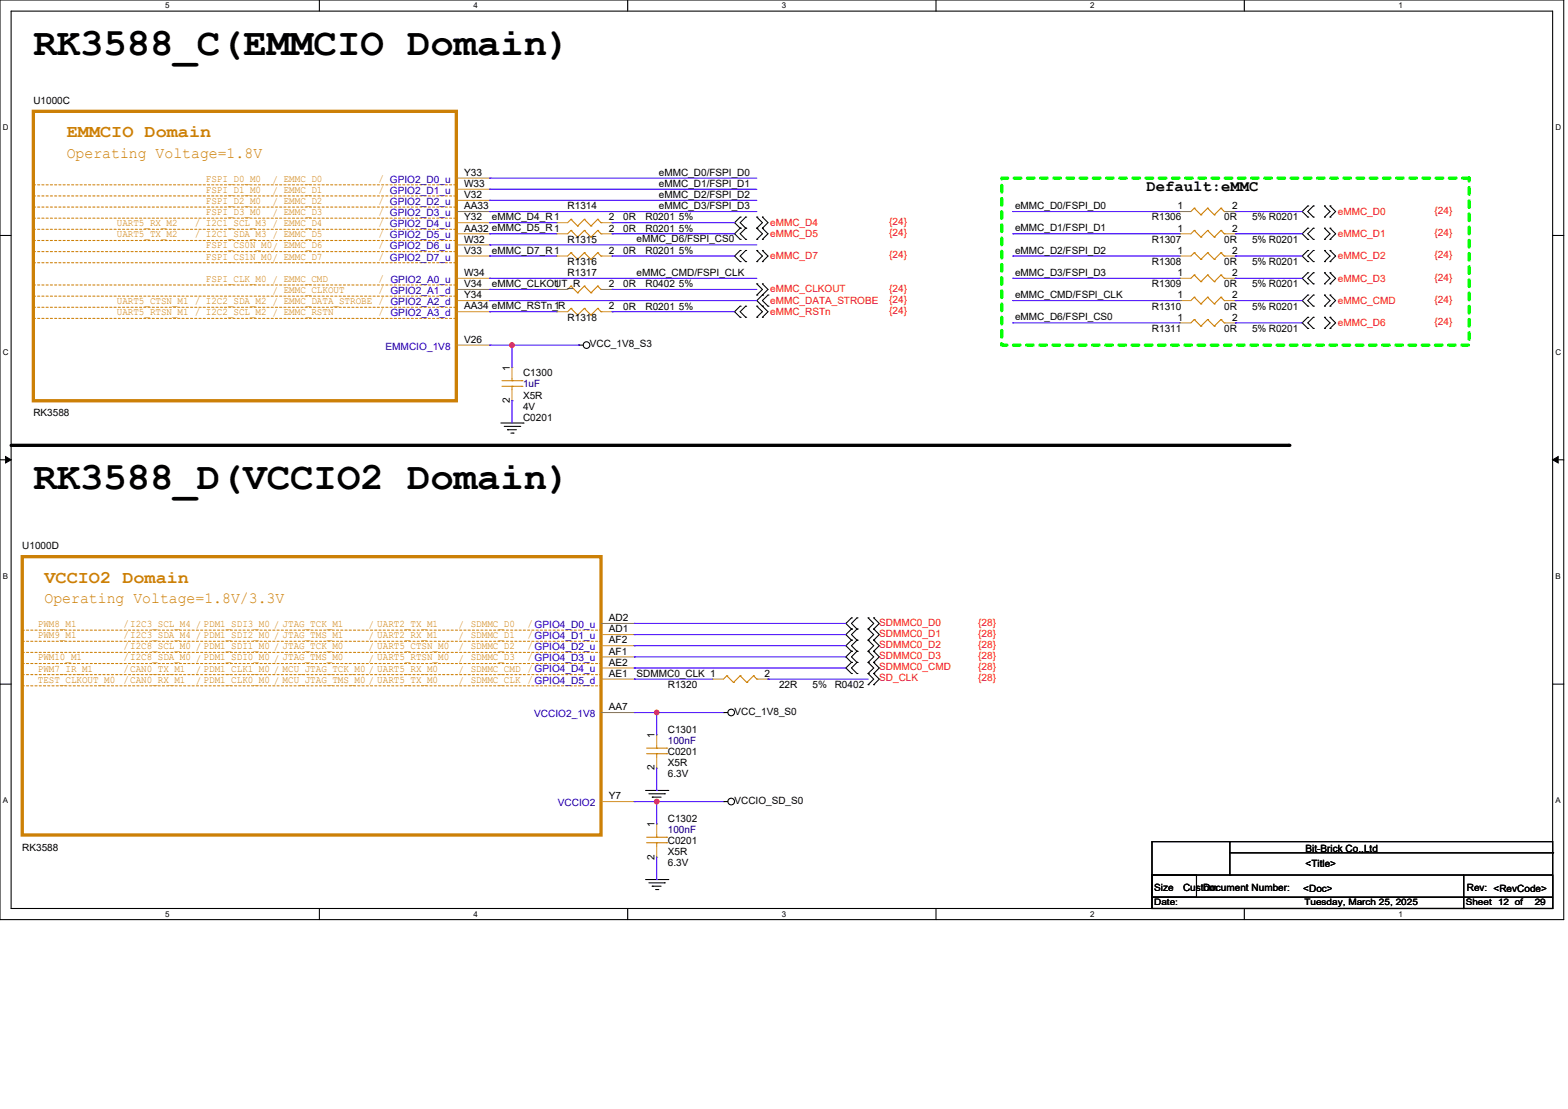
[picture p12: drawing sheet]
<svg xmlns="http://www.w3.org/2000/svg" width="297mm" height="210mm" viewBox="0 0 297 210" stroke-linecap="round" stroke-linejoin="round" font-family="sans-serif">
<path d="M0 0h296.2v174.1h-296.2zM2.1 2.1h292v169.9h-292z" fill="none" stroke="#000" stroke-width=".2"/>
<g fill="#fff">
<path d="M31.3 .2h.8v1.7h-.8z"/>
<path d="M31.3 172.3h.8v1.6h-.8z"/>
</g>
<path d="M60.5 0v2.1M60.5 172v2.1" fill="none" stroke="#000" stroke-width=".2"/>
<g fill="#fff">
<path d="M89.7 .2h.8v1.7h-.8z"/>
<path d="M89.7 172.3h.8v1.6h-.8z"/>
</g>
<path d="M118.9 0v2.1M118.9 172v2.1" fill="none" stroke="#000" stroke-width=".2"/>
<g fill="#fff">
<path d="M148.1 .2h.8v1.7h-.8z"/>
<path d="M148.1 172.3h.8v1.6h-.8z"/>
</g>
<path d="M177.3 0v2.1M177.3 172v2.1" fill="none" stroke="#000" stroke-width=".2"/>
<g fill="#fff">
<path d="M206.5 .2h.8v1.7h-.8z"/>
<path d="M206.5 172.3h.8v1.6h-.8z"/>
</g>
<path d="M235.7 0v2.1M235.7 172v2.1" fill="none" stroke="#000" stroke-width=".2"/>
<g fill="#fff">
<path d="M264.9 .2h.8v1.7h-.8z"/>
<path d="M264.9 172.3h.8v1.6h-.8z"/>
<path d="M.5 23.3h1.1v1.7h-1.1z"/>
<path d="M294.6 23.3h1.1v1.7h-1.1z"/>
<path d="M.5 65.8h1.1v1.7h-1.1z"/>
<path d="M294.6 65.8h1.1v1.7h-1.1z"/>
</g>
<path d="M0 44.6h2.1M294.1 44.6h2.1" fill="none" stroke="#000" stroke-width=".2"/>
<g fill="#fff">
<path d="M.5 108.3h1v1.7h-1z"/>
<path d="M294.6 108.3h1v1.7h-1z"/>
</g>
<path d="M0 87.1h2.1M294.1 87.1h2.1" fill="none" stroke="#000" stroke-width=".2"/>
<path d="M1.1 86.5l1 .6-1 .6zM294.1 87.1l1-.6v1.2z" fill="#000" stroke="#000" stroke-width=".19"/>
<g fill="#fff">
<path d="M.5 150.8h1v1.7h-1z"/>
<path d="M294.6 150.8h1v1.7h-1z"/>
</g>
<g fill="none" stroke="#000" stroke-width=".2">
<path d="M247.7 39h.1M247.7 39l-1 1.1 1 1M248.8 39h.1M248.8 39l-1.1 1.1 1.1 1M250.9 39h.1M250.9 39l1 1.1-1 1M251.9 39h.1M251.9 39l1.1 1.1-1.1 1M140.2 47.4h.1M140.2 49.5h.1M140.2 58h.1M140.2 41.1h.1"/>
<path d="M140.2 43.2h.1M140.2 45.3h.1M140.2 47.4l-1.1 1.1 1.1 1M140.2 41.1l-1.1 1.1 1.1 1M140.2 58l-1.1 1 1.1 1.1M140.2 43.2l-1.1 1.1 1.1 1M141.2 49.5h.1M141.2 47.4h.1M141.2 58h.1M141.2 43.2h.1M141.2 41.1h.1M141.2 45.3h.1"/>
<path d="M141.2 47.4l-1 1.1 1 1M141.2 58l-1 1 1 1.1M141.2 41.1l-1 1.1 1 1M141.2 43.2l-1 1.1 1 1M143.4 49.5h.1M143.4 47.4h.1M143.4 58h.1M143.4 55.9h.1M143.4 53.8h.1M143.4 43.2h.1M143.4 41.1h.1M143.4 45.3h.1"/>
<path d="M143.4 43.2l1 1.1-1 1M143.4 47.4l1 1.1-1 1M143.4 53.8l1 1-1 1.1M143.4 58l1 1-1 1.1M143.4 41.1l1 1.1-1 1M144.4 49.5h.1M144.4 47.4h.1M144.4 58h.1M144.4 55.9h.1M144.4 53.8h.1M144.4 43.2h.1M144.4 41.1h.1"/>
<path d="M144.4 45.3h.1M144.4 53.8l1.1 1-1.1 1.1M144.4 47.4l1.1 1.1-1.1 1M144.4 58l1.1 1-1.1 1.1M144.4 55.9l-1 1 1 1.1M144.4 41.1l1.1 1.1-1.1 1M144.4 43.2l1.1 1.1-1.1 1M145.5 58h.1M145.5 55.9h.1M145.5 55.9l-1.1 1 1.1 1.1M247.7 41.1h.1M247.7 43.2h.1"/>
<path d="M247.7 45.3h.1M247.7 47.4h.1M247.7 49.5h.1M247.7 51.6h.1M247.7 53.8h.1M247.7 55.9h.1M247.7 58h.1M247.7 43.2l-1 1.1 1 1M247.7 47.4l-1 1.1 1 1M247.7 51.6l-1 1.1 1 1.1M247.7 55.9l-1 1 1 1.1M248.8 41.1h.1"/>
<path d="M248.8 45.3h.1M248.8 43.2h.1M248.8 49.5h.1M248.8 47.4h.1M248.8 53.8h.1M248.8 51.6h.1M248.8 58h.1M248.8 55.9h.1M248.8 43.2l-1.1 1.1 1.1 1M248.8 47.4l-1.1 1.1 1.1 1M248.8 51.6l-1.1 1.1 1.1 1.1M248.8 55.9l-1.1 1 1.1 1.1"/>
<path d="M250.9 41.1h.1M250.9 45.3h.1M250.9 43.2h.1M250.9 49.5h.1M250.9 47.4h.1M250.9 53.8h.1M250.9 51.6h.1M250.9 58h.1M250.9 55.9h.1M250.9 43.2l1 1.1-1 1M250.9 47.4l1 1.1-1 1M250.9 55.9l1 1-1 1.1"/>
<path d="M250.9 51.6l1 1.1-1 1.1M251.9 41.1h.1M251.9 45.3h.1M251.9 43.2h.1M251.9 49.5h.1M251.9 47.4h.1M251.9 53.8h.1M251.9 51.6h.1M251.9 58h.1M251.9 55.9h.1M251.9 43.2l1.1 1.1-1.1 1M251.9 47.4l1.1 1.1-1.1 1"/>
<path d="M251.9 51.6l1.1 1.1-1.1 1.1M251.9 55.9l1.1 1-1.1 1.1M109.6 65.4h.1M109.6 65.4h.9M140.2 60.1h.1M141.2 60.1h.1M143.4 60.1h.1M144.4 60.1h.1M247.7 60.1h.1M247.7 62.2h.1M247.7 60.1l-1 1 1 1.1M248.8 62.2h.1"/>
<path d="M248.8 60.1h.1M248.8 60.1l-1.1 1 1.1 1.1M250.9 62.2h.1M250.9 60.1h.1M250.9 60.1l1 1-1 1.1M251.9 62.2h.1M251.9 60.1h.1M251.9 60.1l1.1 1-1.1 1.1M94.9 80.1h4.2M95.5 80.7h2.9M96.1 81.4h.1M96.1 81.4h1.7"/>
<path d="M96.8 82h.4M97.2 82h.1M98.4 80.7h.1M99.1 80.1h.1M161.3 117h.1M161.3 119.1h.1M161.3 119.1l-1.1 1.1 1.1 1M161.3 117l-1.1 1.1 1.1 1M162.3 119.1h.1M162.3 117h.1M162.3 117l-1 1.1 1 1M162.3 119.1l-1 1.1 1 1"/>
<path d="M164.4 119.1h.1M164.4 117h.1M164.4 117l1.1 1.1-1.1 1M164.4 119.1l1.1 1.1-1.1 1M165.5 119.1h.1M165.5 117h.1M165.5 119.1l1 1.1-1 1M165.5 117l1 1.1-1 1M0 129.6h2.1M137 134.9h.1M137 134.9h.9M161.3 125.4h.1"/>
<path d="M161.3 127.5h.1M161.3 121.2h.1M161.3 123.3h.1M161.3 125.4l-1.1 1.1 1.1 1M161.3 121.2l-1.1 1.1 1.1 1M161.3 123.3l-1.1 1.1 1.1 1M162.3 127.5h.1M162.3 125.4h.1M162.3 123.3h.1M162.3 121.2h.1M162.3 125.4l-1 1.1 1 1M162.3 121.2l-1 1.1 1 1"/>
<path d="M162.3 123.3l-1 1.1 1 1M164.4 127.5h.1M164.4 125.4h.1M164.4 123.3h.1M164.4 121.2h.1M164.4 129.7h.1M164.4 125.4l1.1 1.1-1.1 1M164.4 121.2l1.1 1.1-1.1 1M164.4 127.5l1.1 1.1-1.1 1.1M164.4 123.3l1.1 1.1-1.1 1M165.5 127.5h.1M165.5 125.4h.1"/>
<path d="M165.5 123.3h.1M165.5 121.2h.1M165.5 129.7h.1M165.5 125.4l1 1.1-1 1M165.5 127.5l1 1.1-1 1.1M165.5 121.2l1 1.1-1 1M165.5 123.3l1 1.1-1 1M294.1 129.6h2.1M122.3 149.7h4.2M122.9 150.3h3M123.5 151h.1M123.5 151h1.7"/>
<path d="M124.2 151.6h.4M124.6 151.6h.1M125.9 150.3h.1M126.5 149.7h.1M137 151.8h.1M137 151.8h.9M218.2 159.4h75.9v12.6h-75.9zM232.9 159.4v6.3M122.3 166.5h4.2M122.9 167.2h3M123.5 167.8h.1M123.5 167.8h1.7"/>
<path d="M124.2 168.4h.4M124.6 168.4h.1M125.9 167.2h.1M126.5 166.5h.1M218.2 165.7h8.4v4.2h-8.4zM218.2 165.7h59v4.2h-59zM218.2 169.9h59v2.1h-59zM232.9 165.7h.1M232.9 161.5h61.2M277.2 165.7h16.9v4.2h-16.9zM277.2 169.9h16.9v2.1h-16.9zM294.1 161.5h.1"/>
<circle cx="111.1" cy="65.3" r=".63"/>
<circle cx="138.5" cy="134.9" r=".63"/>
<circle cx="138.5" cy="151.8" r=".63"/>
</g>
<path d="M2.1 84.3h242" fill="none" stroke="#000" stroke-width=".62"/>
<circle cx="244.1" cy="84.3" r=".31" fill="#000"/>
<path d="M189.7 33.7h88.6v31.7h-88.6z" fill="none" stroke="#0f0" stroke-width=".62" stroke-dasharray="1.2 1.2"/>
<g fill="none" stroke="#cc8006" stroke-width=".2">
<path d="M226.2 39.4h.1M226.2 39.4l-.6 .7M226.2 39.4l1.3 1.3M228.7 39.4h.1M228.7 39.4l-1.2 1.3M228.7 39.4l1.3 1.3M231.3 39.4h.1M231.3 39.4l-1.3 1.3M231.3 39.4l.6 .7M108.2 58.4h.1M108.2 41.5h.1M108.2 54.2h.1"/>
<path d="M108.2 43.6h.1M108.2 47.9h.1M108.2 58.4l-.7 .6M108.2 58.4l1.2 1.3M108.2 41.5l-.7 .7M108.2 41.5l1.2 1.3M108.2 54.2l-.7 .6M108.2 54.2l1.2 1.2M108.2 43.6l-.7 .7M108.2 43.6l1.2 1.3M108.2 47.9l-.7 .6M108.2 47.9l1.2 1.2"/>
<path d="M109.4 59.7h.1M109.4 42.8h.1M109.4 55.4h.1M109.4 44.9h.1M109.4 49.1h.1M110.7 58.4h.1M110.7 41.5h.1M110.7 54.2h.1M110.7 43.6h.1M110.7 47.9h.1M110.7 58.4l-1.3 1.3M110.7 58.4l1.2 1.3"/>
<path d="M110.7 41.5l-1.3 1.3M110.7 41.5l1.2 1.3M110.7 54.2l-1.3 1.2M110.7 54.2l1.2 1.2M110.7 43.6l-1.3 1.3M110.7 43.6l1.2 1.3M110.7 47.9l-1.3 1.2M110.7 47.9l1.2 1.2M111.9 59.7h.1M111.9 42.8h.1M111.9 55.4h.1M111.9 44.9h.1"/>
<path d="M111.9 49.1h.1M113.2 58.4h.1M113.2 41.5h.1M113.2 54.2h.1M113.2 43.6h.1M113.2 47.9h.1M113.2 58.4l-1.3 1.3M113.2 58.4l.6 .6M113.2 41.5l-1.3 1.3M113.2 41.5l.6 .7M113.2 54.2l-1.3 1.2M113.2 54.2l.6 .6"/>
<path d="M113.2 43.6l-1.3 1.3M113.2 43.6l.6 .7M113.2 47.9l-1.3 1.2M113.2 47.9l.6 .6M113.8 59h.1M113.8 42.2h.1M113.8 54.8h.1M113.8 44.3h.1M113.8 48.5h.1M226.2 56.3h.1M226.2 52.1h.1M226.2 47.9h.1"/>
<path d="M226.2 43.6h.1M226.2 56.3l-.6 .6M226.2 56.3l1.3 1.3M226.2 52.1l-.6 .6M226.2 52.1l1.3 1.2M226.2 47.9l-.6 .6M226.2 47.9l1.3 1.2M226.2 43.6l-.6 .7M226.2 43.6l1.3 1.3M227.5 57.6h.1M227.5 40.7h.1M227.5 53.3h.1"/>
<path d="M227.5 49.1h.1M227.5 44.9h.1M228.7 56.3h.1M228.7 52.1h.1M228.7 47.9h.1M228.7 43.6h.1M228.7 56.3l-1.2 1.3M228.7 56.3l1.3 1.3M228.7 52.1l-1.2 1.2M228.7 52.1l1.3 1.2M228.7 47.9l-1.2 1.2M228.7 47.9l1.3 1.2"/>
<path d="M228.7 43.6l-1.2 1.3M228.7 43.6l1.3 1.3M230 57.6h.1M230 40.7h.1M230 53.3h.1M230 49.1h.1M230 44.9h.1M231.3 56.3h.1M231.3 52.1h.1M231.3 47.9h.1M231.3 43.6h.1M231.3 56.3l-1.3 1.3"/>
<path d="M231.3 56.3l.6 .6M231.3 52.1l-1.3 1.2M231.3 52.1l.6 .6M231.3 47.9l-1.3 1.2M231.3 47.9l.6 .6M231.3 43.6l-1.3 1.3M231.3 43.6l.6 .7M231.9 56.9h.1M231.9 40.1h.1M231.9 52.7h.1M231.9 48.5h.1M231.9 44.3h.1"/>
<path d="M95.1 73.2h3.8M95.1 72.1h3.8M97 72.1h.1M97 73.2h.1M97 71.7v.4M97 73.2v.6M98.9 73.2h.1M98.9 72.1h.1M226.2 60.5h.1M226.2 60.5l-.6 .6M226.2 60.5l1.3 1.3M227.5 61.8h.1"/>
<path d="M228.7 60.5h.1M228.7 60.5l-1.2 1.3M228.7 60.5l1.3 1.3M230 61.8h.1M231.3 60.5h.1M231.3 60.5l-1.3 1.3M231.3 60.5l.6 .6M231.9 61.1h.1M137.7 128h.1M137.7 128l-.7 .6M137.7 128l1.2 1.2M138.9 129.2h.1"/>
<path d="M140.2 128h.1M140.2 128l-1.3 1.2M140.2 128l1.3 1.2M141.5 129.2h.1M142.7 128h.1M142.7 128l-1.2 1.2M142.7 128l.7 .6M143.4 128.6h.1M122.5 159.6h3.8M122.5 158.5h3.8M122.5 142.7h3.8M122.5 141.7h3.8"/>
<path d="M124.4 158.5h.1M124.4 159.6h.1M124.4 141.7h.1M124.4 142.7h.1M124.4 141.2v.5M124.4 142.7v.7M124.4 158.1v.4M124.4 159.6v.6M126.3 159.6h.1M126.3 158.5h.1M126.3 142.7h.1M126.3 141.7h.1"/>
</g>
<g fill="none" stroke="#a84" stroke-width=".2">
<path d="M86.4 37.9h6.4M86.4 35.8h6.4M86.4 33.7h6.4M92.8 37.9h.1M92.8 35.8h.1M92.8 33.7h.1M86.4 59h6.4M86.4 56.9h6.4M86.4 42.2h6.4M86.4 48.5h6.4M86.4 54.8h6.4M86.4 46.4h6.4"/>
<path d="M86.4 52.7h6.4M86.4 44.3h6.4M86.4 40.1h6.4M92.8 48.5h.1M92.8 54.8h.1M92.8 46.4h.1M92.8 52.7h.1M92.8 42.2h.1M92.8 56.9h.1M92.8 44.3h.1M92.8 40.1h.1M92.8 59h.1"/>
<path d="M105.4 59h.1M105.4 42.2h.1M105.4 54.8h.1M105.4 44.3h.1M105.4 48.5h.1M105.4 59h2.1M105.4 42.2h2.1M105.4 48.5h2.1M105.4 54.8h2.1M105.4 44.3h2.1M113.8 59h2.2M113.8 42.2h2.2"/>
<path d="M113.8 48.5h2.2M113.8 54.8h2.2M113.8 44.3h2.2M116 59h.1M116 42.2h.1M116 54.8h.1M116 44.3h.1M116 48.5h.1M223.5 56.9h.1M223.5 40.1h.1M223.5 52.7h.1M223.5 48.5h.1"/>
<path d="M223.5 44.3h.1M223.5 56.9h2.1M223.5 48.5h2.1M223.5 52.7h2.1M223.5 44.3h2.1M223.5 40.1h2.1M231.9 56.9h2.1M231.9 48.5h2.1M231.9 52.7h2.1M231.9 44.3h2.1M231.9 40.1h2.1M234 56.9h.1"/>
<path d="M234 40.1h.1M234 52.7h.1M234 48.5h.1M234 44.3h.1M86.4 65.4h6.4M92.8 65.4h.1M97 69.6h.1M97 75.9h.1M97 69.6v2.1M97 73.8v2.1M223.5 61.1h.1M223.5 61.1h2.1"/>
<path d="M231.9 61.1h2.1M234 61.1h.1M113.8 118.1h6.4M120.2 118.1h.1M113.8 128.6h6.4M113.8 122.3h6.4M113.8 124.4h6.4M113.8 126.5h6.4M113.8 120.2h6.4M113.8 134.9h6.4M120.2 122.3h.1M120.2 124.4h.1"/>
<path d="M120.2 126.5h.1M120.2 128.6h.1M120.2 120.2h.1M120.2 134.9h.1M124.4 139.1h.1M124.4 139.1v2.1M134.9 128.6h.1M134.9 128.6h2.1M143.4 128.6h2.1M145.5 128.6h.1M113.8 151.8h6.4M120.2 151.8h.1"/>
<path d="M124.4 156h.1M124.4 145.5h.1M124.4 143.4v2.1M124.4 156v2.1M124.4 162.3h.1M124.4 160.2v2.1"/>
</g>
<path d="M6.3 21.1h80.1v54.8h-80.1zM4.2 105.4h109.6v52.7h-109.6z" fill="none" stroke="#cc8006" stroke-width=".62"/>
<g fill="none" stroke="#cc8006" stroke-width=".2" stroke-dasharray=".4 .4">
<path d="M6.3 39.2h80.1M6.3 37.1h80.1M6.3 35h80.1M86.4 39.2h.1M86.4 37.1h.1M86.4 35h.1M6.3 54h80.1M6.3 49.8h80.1M6.3 56.1h80.1M6.3 58.2h80.1M6.3 47.6h80.1M6.3 45.5h80.1"/>
<path d="M6.3 43.4h80.1M6.3 41.3h80.1M86.4 54h.1M86.4 49.8h.1M86.4 56.1h.1M86.4 58.2h.1M86.4 47.6h.1M86.4 45.5h.1M86.4 43.4h.1M86.4 41.3h.1M6.3 60.3h80.1M86.4 60.3h.1"/>
<path d="M4.2 119.3h109.4M113.6 119.3h.1M4.2 125.6h109.4M4.2 127.8h109.4M4.2 123.5h109.4M4.2 121.4h109.4M4.2 129.9h109.4M113.6 125.6h.1M113.6 127.8h.1M113.6 123.5h.1M113.6 121.4h.1M113.6 129.9h.1"/>
</g>
<g fill="none" stroke="#4200ff" stroke-width=".2">
<path d="M92.8 33.7h.1M92.8 35.8h.1M92.8 37.9h.1M92.8 33.7h50.6M92.8 35.8h50.6M92.8 37.9h50.6M92.8 40.1h.1M92.8 46.4h.1M92.8 52.7h.1M92.8 56.9h.1M92.8 54.8h.1M92.8 42.2h.1"/>
<path d="M92.8 44.3h.1M92.8 48.5h.1M92.8 59h.1M92.8 40.1h50.6M92.8 56.9h50.6M92.8 52.7h50.6M92.8 48.5h12.6M92.8 44.3h12.6M92.8 46.4h50.6M92.8 54.8h12.6M92.8 42.2h12.6M92.8 59h12.6"/>
<path d="M116 54.8h.1M116 42.2h.1M116 44.3h.1M116 48.5h.1M116 59h.1M116 48.5h23.1M116 44.3h23.1M116 54.8h27.4M116 42.2h23.1M116 59h23.1M191.8 40.1h.1M191.8 56.9h.1"/>
<path d="M191.8 52.7h.1M191.8 48.5h.1M191.8 44.3h.1M191.8 40.1h31.7M191.8 56.9h31.7M191.8 52.7h31.7M191.8 48.5h31.7M191.8 44.3h31.7M234 40.1h.1M234 44.3h.1M234 48.5h.1M234 52.7h.1"/>
<path d="M234 56.9h.1M234 40.1h12.7M234 56.9h12.7M234 52.7h12.7M234 48.5h12.7M234 44.3h12.7M92.8 65.4h.1M92.8 65.4h16.8M97 65.4h.1M97 75.9h.1M97 65.4v4.2M97 75.9v4.2"/>
<path d="M109.6 65.4h.1M191.8 61.1h.1M191.8 61.1h31.7M234 61.1h.1M234 61.1h12.7M120.2 118.1h.1M120.2 118.1h40M120.2 134.9h.1M120.2 126.5h.1M120.2 120.2h.1M120.2 122.3h.1M120.2 124.4h.1"/>
<path d="M120.2 128.6h.1M120.2 134.9h16.8M120.2 126.5h40M120.2 120.2h40M120.2 122.3h40M120.2 124.4h40M120.2 128.6h14.7M124.4 134.9h.1M124.4 134.9v4.2M145.5 128.6h.1M145.5 128.6h18.9M120.2 151.8h.1"/>
<path d="M120.2 151.8h16.8M124.4 151.8h.1M124.4 149.7h.1M124.4 145.5v4.2M124.4 151.8v4.2M124.4 166.5h.1M124.4 162.3v4.2"/>
</g>
<g fill="#f00" stroke="#f00" stroke-width=".2">
<circle cx="124.4" cy="151.8" r=".42"/>
<circle cx="124.4" cy="134.9" r=".41"/>
<circle cx="97" cy="65.3" r=".42"/>
</g>
<g font-size="7.4">
<text x="6.3" y="10.4">RK3588_C(EMMCIO Domain)</text>
<text x="6.3" y="92.6">RK3588_D(VCCIO2 Domain)</text>
</g>
<g font-size="3.4" fill="#cc8006">
<text x="12.6" y="26">EMMCIO Domain</text>
<text x="8.4" y="110.3">VCCIO2 Domain</text>
</g>
<g font-size="2.9" fill="#cc8006">
<text x="12.6" y="29.8">Operating Voltage=1.8V</text>
<text x="8.4" y="114.2">Operating Voltage=1.8V/3.3V</text>
</g>
<text font-size="2.9" x="217.1" y="36.2">Default:eMMC</text>
<g font-size="1.9">
<text x="6.3" y="19.6">U1000C</text>
<text x="87.9" y="35.4">W33</text>
<text x="87.9" y="33.3">Y33</text>
<text x="124.8" y="33.3">eMMC_D0/FSPI_D0</text>
<text x="124.8" y="35.4">eMMC_D1/FSPI_D1</text>
<text x="87.9" y="37.5">V32</text>
<text x="87.9" y="41.7">Y32</text>
<text x="87.9" y="39.6">AA33</text>
<text x="93.2" y="41.7">eMMC_D4_R1</text>
<text x="107.5" y="39.6">R1314</text>
<text x="115.3" y="41.7">2</text>
<text x="118.1" y="41.8">0R</text>
<text x="122.3" y="41.8">R0201</text>
<text x="124.8" y="37.5">eMMC_D2/FSPI_D2</text>
<text x="124.8" y="39.6">eMMC_D3/FSPI_D3</text>
<text x="128.6" y="41.8">5%</text>
<text x="192.3" y="39.6">eMMC_D0/FSPI_D0</text>
<text x="218.2" y="41.8">R1306</text>
<text x="223" y="39.6">1</text>
<text x="231.9" y="41.8">0R</text>
<text x="233.4" y="39.6">2</text>
<text x="237.2" y="41.8">5% R0201</text>
<text x="87.9" y="45.9">W32</text>
<text x="87.9" y="43.8">AA32 eMMC_D5_R1</text>
<text x="107.5" y="46">R1315</text>
<text x="115.3" y="43.8">2</text>
<text x="118.1" y="43.9">0R</text>
<text x="120.6" y="45.9">eMMC_D6/FSPI_CS0</text>
<text x="122.3" y="43.9">R0201</text>
<text x="128.6" y="43.9">5%</text>
<text x="192.3" y="43.8">eMMC_D1/FSPI_D1</text>
<text x="218.2" y="46">R1307</text>
<text x="223" y="43.8">1</text>
<text x="231.9" y="46">0R</text>
<text x="233.4" y="43.8">2</text>
<text x="237.2" y="46">5% R0201</text>
<text x="87.9" y="48">V33</text>
<text x="87.9" y="52.3">W34</text>
<text x="93.2" y="48">eMMC_D7_R1</text>
<text x="107.5" y="52.3">R1317</text>
<text x="107.5" y="50.2">R1316</text>
<text x="115.3" y="48">2</text>
<text x="118.1" y="48.1">0R</text>
<text x="120.6" y="52.2">eMMC_CMD/FSPI_CLK</text>
<text x="122.3" y="48.1">R0201</text>
<text x="128.6" y="48.1">5%</text>
<text x="192.3" y="52.2">eMMC_D3/FSPI_D3</text>
<text x="192.3" y="48">eMMC_D2/FSPI_D2</text>
<text x="218.2" y="50.2">R1308</text>
<text x="223" y="52.3">1</text>
<text x="223" y="48">1</text>
<text x="231.9" y="50.2">0R</text>
<text x="233.4" y="52.3">2</text>
<text x="233.4" y="48">2</text>
<text x="237.2" y="50.2">5% R0201</text>
<text x="87.9" y="54.4">V34</text>
<text x="87.9" y="56.5">Y34</text>
<text x="87.9" y="58.6">AA34 eMMC_RSTn_R</text>
<text x="93.2" y="54.3">eMMC_CLKOUT_R</text>
<text x="105" y="58.6">1</text>
<text x="105" y="54.4">1</text>
<text x="115.3" y="58.6">2</text>
<text x="115.3" y="54.4">2</text>
<text x="118.1" y="58.6">0R</text>
<text x="118.1" y="54.4">0R</text>
<text x="122.3" y="58.6">R0201</text>
<text x="122.3" y="54.4">R0402</text>
<text x="128.6" y="58.6">5%</text>
<text x="128.6" y="54.4">5%</text>
<text x="192.3" y="56.4">eMMC_CMD/FSPI_CLK</text>
<text x="218.2" y="58.6">R1310</text>
<text x="218.2" y="54.4">R1309</text>
<text x="223" y="56.5">1</text>
<text x="231.9" y="58.6">0R</text>
<text x="231.9" y="54.4">0R</text>
<text x="233.4" y="56.5">2</text>
<text x="237.2" y="58.6">5% R0201</text>
<text x="237.2" y="54.4">5% R0201</text>
<text x="87.9" y="64.9">V26</text>
<text x="107.5" y="60.7">R1318</text>
<text x="111.7" y="65.8">VCC_1V8_S3</text>
<text x="192.3" y="60.7">eMMC_D6/FSPI_CS0</text>
<text x="218.2" y="62.8">R1311</text>
<text x="223" y="60.7">1</text>
<text x="231.9" y="62.8">0R</text>
<text x="233.4" y="60.7">2</text>
<text x="237.2" y="62.8">5% R0201</text>
<text x="96.5" y="70.2" transform="rotate(-90 96.5 70.2)">1</text>
<text x="99.1" y="71.3">C1300</text>
<text x="96.5" y="76.3" transform="rotate(-90 96.5 76.3)">2</text>
<text x="99.1" y="75.5">X5R</text>
<text x="99.1" y="77.6">4V</text>
<text x="6.3" y="78.9">RK3588</text>
<text x="99.1" y="79.7">C0201</text>
<text x="4.2" y="103.9">U1000D</text>
<text x="115.3" y="117.6">AD2</text>
<text x="115.3" y="119.7">AD1</text>
<text x="115.3" y="121.8">AF2</text>
<text x="115.3" y="124">AF1</text>
<text x="115.3" y="126.1">AE2</text>
<text x="115.3" y="128.2">AE1</text>
<text x="120.6" y="128.1">SDMMC0_CLK 1</text>
<text x="126.5" y="130.3">R1320</text>
<text x="144.8" y="128.2">2</text>
<text x="147.6" y="130.3">22R</text>
<text x="153.9" y="130.3">5%</text>
<text x="158.1" y="130.3">R0402</text>
<text x="115.3" y="134.5">AA7</text>
<text x="139.1" y="135.4">VCC_1V8_S0</text>
<text x="124" y="139.8" transform="rotate(-90 124 139.8)">1</text>
<text x="126.5" y="138.7">C1301</text>
<text x="126.5" y="142.9">C0201</text>
<text x="124" y="145.9" transform="rotate(-90 124 145.9)">2</text>
<text x="126.5" y="145">X5R</text>
<text x="126.5" y="147.2">6.3V</text>
<text x="115.3" y="151.4">Y7</text>
<text x="126.5" y="155.6">C1302</text>
<text x="139.1" y="152.2">VCCIO_SD_S0</text>
<text x="4.2" y="161.1">RK3588</text>
<text x="124" y="156.6" transform="rotate(-90 124 156.6)">1</text>
<text x="126.5" y="159.8">C0201</text>
<text x="126.5" y="161.9">X5R</text>
<text x="247.3" y="161.3">Bit-Brick Co.,Ltd</text>
<text x="124" y="162.8" transform="rotate(-90 124 162.8)">2</text>
<text x="126.5" y="164">6.3V</text>
<text x="247.3" y="164.2">&lt;Title&gt;</text>
<text x="218.6" y="168.7">Size</text>
<text x="224.1" y="168.7">Custom</text>
<text x="227.9" y="168.7">Document Number:</text>
<text x="246.9" y="168.9">&lt;Doc&gt;</text>
<text x="277.8" y="168.7">Rev: &lt;RevCode&gt;</text>
</g>
<g font-size="1.9" fill="#cc8006">
<text x="39" y="34.4">FSPI_D0_M0</text>
<text x="51.6" y="34.6">/ EMMC_D0</text>
<text x="71.7" y="34.4">/ GPIO2_D0_u</text>
<text x="39" y="36.5">FSPI_D1_M0</text>
<text x="39" y="38.6">FSPI_D2_M0</text>
<text x="39" y="40.7">FSPI_D3_M0</text>
<text x="51.6" y="36.7">/ EMMC_D1</text>
<text x="51.6" y="40.9">/ EMMC_D3</text>
<text x="51.6" y="38.8">/ EMMC_D2</text>
<text x="71.7" y="38.6">/ GPIO2_D2_u</text>
<text x="71.7" y="36.5">/ GPIO2_D1_u</text>
<text x="71.7" y="40.7">/ GPIO2_D3_u</text>
<text x="22.1" y="42.8">UART5_RX_M2</text>
<text x="22.1" y="44.9">UART5_TX_M2</text>
<text x="36.9" y="42.8">/ I2C1_SCL_M3 / EMMC_D4</text>
<text x="36.9" y="44.9">/ I2C1_SDA_M3 / EMMC_D5</text>
<text x="39" y="47.1">FSPI_CS0N_M0/ EMMC_D6</text>
<text x="71.7" y="47.1">/ GPIO2_D6_u</text>
<text x="71.7" y="44.9">/ GPIO2_D5_u</text>
<text x="71.7" y="42.8">/ GPIO2_D4_u</text>
<text x="39" y="49.2">FSPI_CS1N_M0/ EMMC_D7</text>
<text x="39" y="53.4">FSPI_CLK_M0 / EMMC_CMD</text>
<text x="71.7" y="49.2">/ GPIO2_D7_u</text>
<text x="71.7" y="53.4">/ GPIO2_A0_u</text>
<text x="22.1" y="57.6">UART5_CTSN_M1 / I2C2_SDA_M2 / EMMC_DATA_STROBE / GPIO2_A2_d</text>
<text x="22.1" y="59.7">UART5_RTSN_M1 / I2C2_SCL_M2 / EMMC_RSTN</text>
<text x="51.6" y="55.7">/ EMMC_CLKOUT</text>
<text x="71.7" y="59.7">/ GPIO2_A3_d</text>
<text x="71.7" y="55.5">/ GPIO2_A1_d</text>
<text x="7.2" y="118.7">PWM8_M1</text>
<text x="23.4" y="118.7">/I2C3_SCL_M4 / PDM1_SDI3_M0 / JTAG_TCK_M1</text>
<text x="69.8" y="118.9">/ UART2_TX_M1</text>
<text x="86.9" y="118.9">/ SDMMC_D0</text>
<text x="99.9" y="118.7">/GPIO4_D0_u</text>
<text x="7.2" y="120.8">PWM9_M1</text>
<text x="7.2" y="125.1">PWM10_M1</text>
<text x="23.4" y="125.1">/I2C8_SDA_M0 / PDM1_SDI0_M0 / JTAG_TMS_M0</text>
<text x="23.4" y="120.8">/I2C3_SDA_M4 / PDM1_SDI2_M0 / JTAG_TMS_M1</text>
<text x="23.4" y="122.9">/I2C8_SCL_M0 / PDM1_SDI1_M0 / JTAG_TCK_M0</text>
<text x="69.8" y="121">/ UART2_RX_M1</text>
<text x="69.8" y="125.3">/ UART5_RTSN_M0</text>
<text x="69.8" y="123.2">/ UART5_CTSN_M0</text>
<text x="86.9" y="121">/ SDMMC_D1</text>
<text x="86.9" y="125.3">/ SDMMC_D3</text>
<text x="86.9" y="123.2">/ SDMMC_D2</text>
<text x="99.9" y="122.9">/GPIO4_D2_u</text>
<text x="99.9" y="125.1">/GPIO4_D3_u</text>
<text x="99.9" y="120.8">/GPIO4_D1_u</text>
<text x="7.2" y="129.3">TEST_CLKOUT_M0</text>
<text x="7.2" y="127.2">PWM7_IR_M1</text>
<text x="23.4" y="129.3">/CAN0_RX_M1</text>
<text x="23.4" y="127.2">/CAN0_TX_M1</text>
<text x="37.1" y="127.4">/ PDM1_CLK1_M0 / MCU_JTAG_TCK_M0 / UART5_RX_M0</text>
<text x="37.1" y="129.5">/ PDM1_CLK0_M0 / MCU_JTAG_TMS_M0 / UART5_TX_M0</text>
<text x="86.9" y="127.4">/ SDMMC_CMD /GPIO4_D4_u</text>
<text x="86.9" y="129.5">/ SDMMC_CLK /GPIO4_D5_d</text>
</g>
<g font-size="1.9" fill="#f00">
<text x="253.4" y="40.7">eMMC_D0</text>
<text x="271.7" y="40.5">{24}</text>
<text x="145.9" y="42.8">eMMC_D4</text>
<text x="145.9" y="44.9">eMMC_D5</text>
<text x="168.4" y="42.6">{24}</text>
<text x="168.4" y="44.7">{24}</text>
<text x="253.4" y="44.9">eMMC_D1</text>
<text x="271.7" y="44.7">{24}</text>
<text x="145.9" y="49.1">eMMC_D7</text>
<text x="168.4" y="48.9">{24}</text>
<text x="253.4" y="49.1">eMMC_D2</text>
<text x="253.4" y="53.3">eMMC_D3</text>
<text x="271.7" y="48.9">{24}</text>
<text x="271.7" y="53.1">{24}</text>
<text x="145.9" y="59.7">eMMC_RSTn</text>
<text x="145.9" y="57.6">eMMC_DATA_STROBE</text>
<text x="145.9" y="55.2">eMMC_CLKOUT</text>
<text x="168.4" y="59.5">{24}</text>
<text x="168.4" y="57.4">{24}</text>
<text x="168.4" y="55.2">{24}</text>
<text x="253.4" y="57.6">eMMC_CMD</text>
<text x="271.7" y="57.4">{24}</text>
<text x="253.4" y="61.8">eMMC_D6</text>
<text x="271.7" y="61.6">{24}</text>
<text x="166.5" y="118.5">SDMMC0_D0</text>
<text x="185.3" y="118.5">{28}</text>
<text x="166.5" y="122.7">SDMMC0_D2</text>
<text x="166.5" y="124.8">SDMMC0_D3</text>
<text x="166.5" y="120.6">SDMMC0_D1</text>
<text x="185.3" y="122.7">{28}</text>
<text x="185.3" y="124.8">{28}</text>
<text x="185.3" y="120.6">{28}</text>
<text x="166.5" y="126.9">SDMMC0_CMD</text>
<text x="166.5" y="129">SD_CLK</text>
<text x="185.3" y="126.9">{28}</text>
<text x="185.3" y="129">{28}</text>
</g>
<g font-size="1.9" fill="#00c">
<text x="73" y="66.2">EMMCIO_1V8</text>
<text x="101.2" y="135.8">VCCIO2_1V8</text>
<text x="105.6" y="152.6">VCCIO2</text>
</g>
<g font-size="1.9" fill="#000080">
<text x="99.1" y="73.4">1uF</text>
<text x="126.5" y="140.8">100nF</text>
<text x="126.5" y="157.7">100nF</text>
</g>
<g font-size="1.7">
<text x="218.6" y="171.4">Date:</text>
<text x="247.1" y="171.4">Tuesday, March 25, 2025</text>
<text x="277.6" y="171.4">Sheet 12 of</text>
<text x="290.7" y="171.4">29</text>
</g>
<g font-size="1.5">
<text x="31.3" y="1.5">5</text>
<text x="89.7" y="1.5">4</text>
<text x="148.1" y="1.5">3</text>
<text x="206.5" y="1.5">2</text>
<text x="264.9" y="1.5">1</text>
<text x=".5" y="24.7">D</text>
<text x="294.6" y="24.7">D</text>
<text x=".5" y="67.2">C</text>
<text x="294.6" y="67.2">C</text>
<text x=".5" y="109.6">B</text>
<text x="294.6" y="109.6">B</text>
<text x=".5" y="152.1">A</text>
<text x="294.6" y="152.1">A</text>
<text x="31.3" y="173.6">5</text>
<text x="89.7" y="173.6">4</text>
<text x="148.1" y="173.6">3</text>
<text x="206.5" y="173.6">2</text>
<text x="264.9" y="173.6">1</text>
</g>
</svg>
